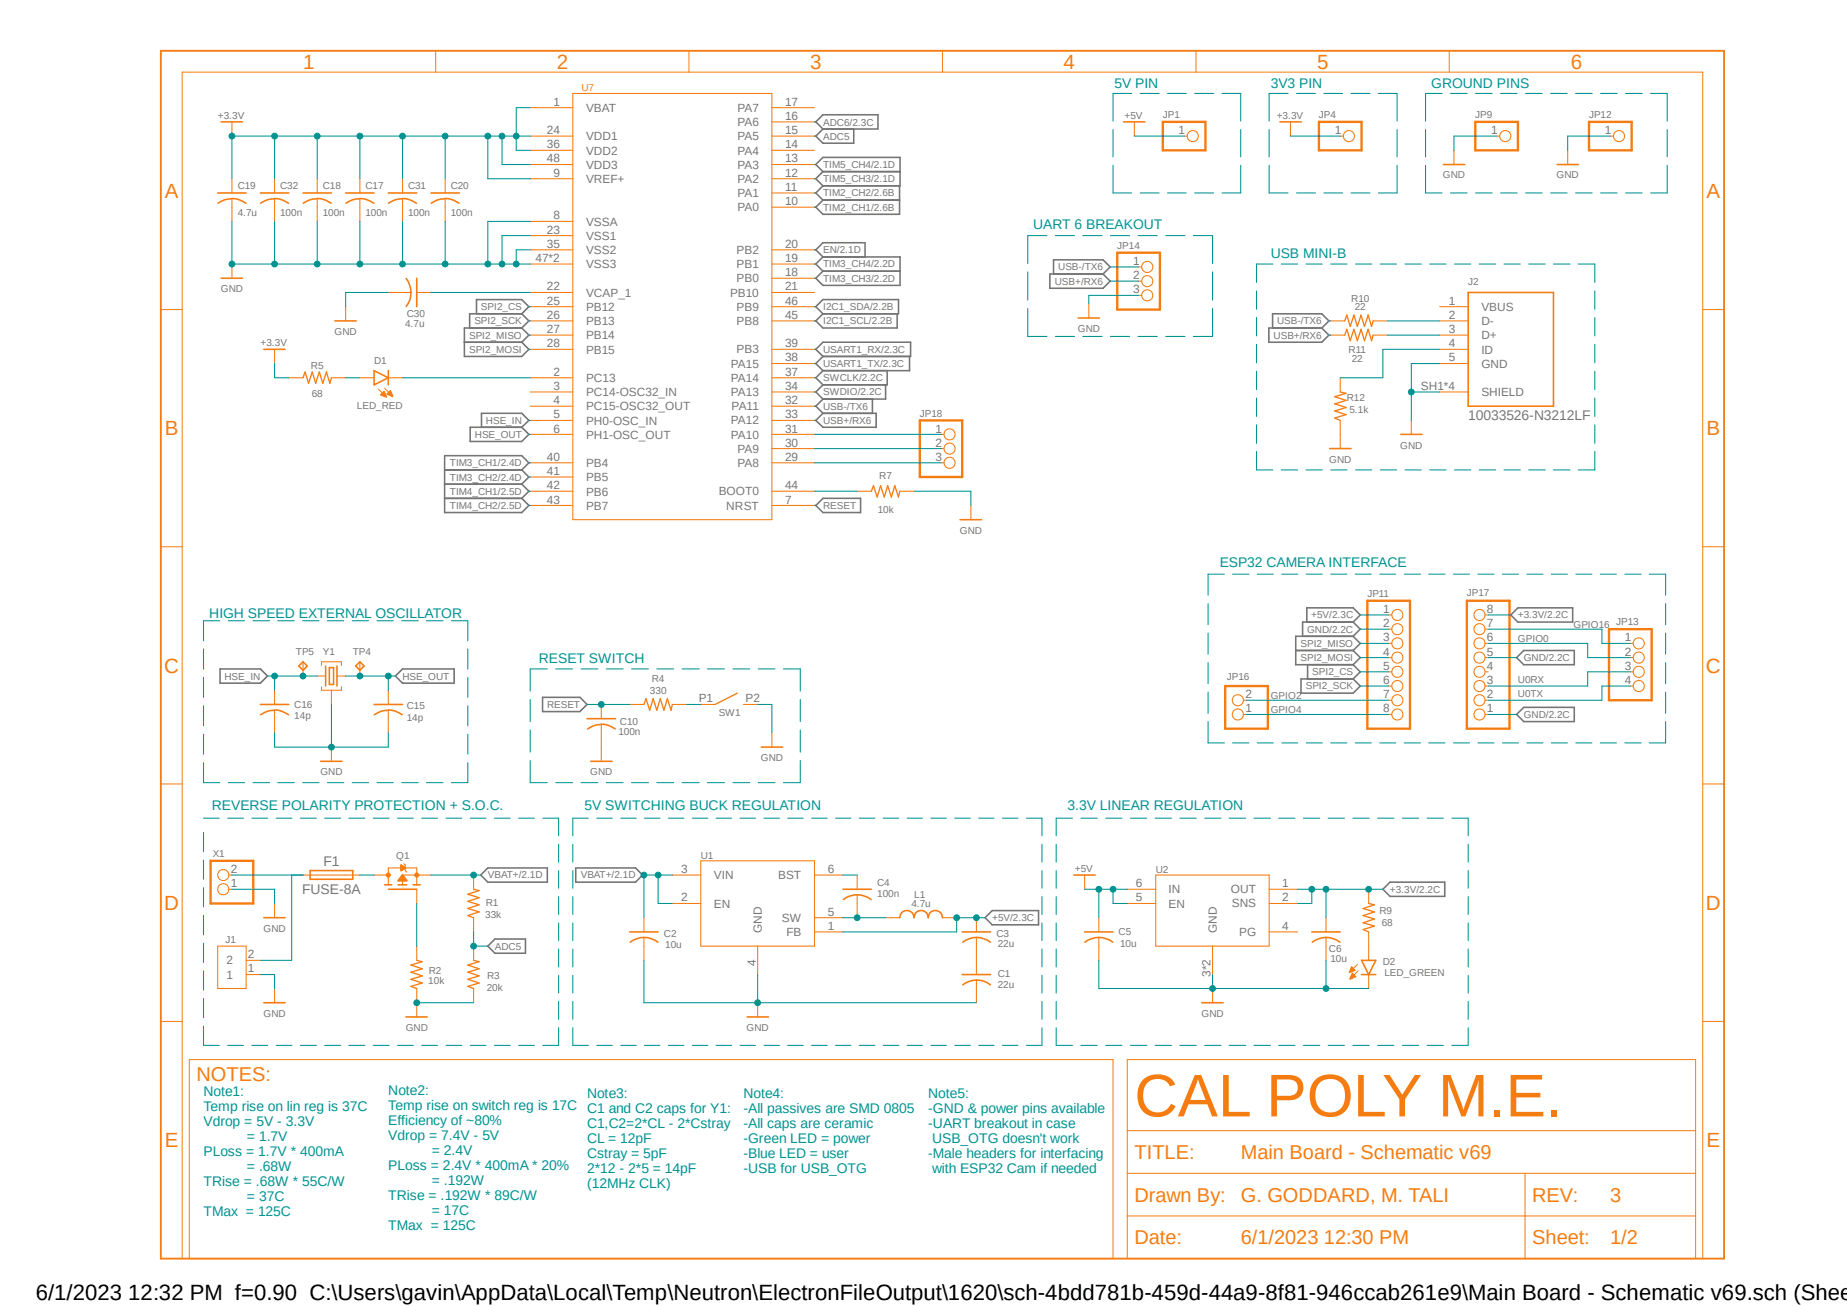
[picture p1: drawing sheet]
<svg xmlns="http://www.w3.org/2000/svg" width="297mm" height="210mm" viewBox="0 0 297 210" stroke-linecap="round" stroke-linejoin="round" font-family="sans-serif">
<path d="M25.4 7.9l252.2 195M277.6 7.9l-252.2 195" fill="none" stroke="#fff" stroke-width=".16"/>
<g fill="none" stroke="#757575" stroke-width=".25">
<path d="M131.2 19.6l1.1-1.1h8.9v2.2h-8.9zM132.3 29.9l-1.1 1.1 1.1 1.2M132.3 27.6l-1.1-1.1 1.1-1.2h12.4v4.6h-12.4M132.3 32.2h12.4M132.3 27.6l-1.1 1.1 1.1 1.2M132.3 27.6h12.4M132.3 20.7l-1.1 1.2 1.1 1.1h5v-2.3M144.7 29.9v4.6h-12.4l-1.1-1.2 1.1-1.1M74.7 55h9.2M76.6 50.5v-2.3h7.3l1.1 1.1-1.1 1.2M83.9 50.5l1.1 1.1-1.1 1.1M83.9 52.7h-9.2v4.6h9.2l1.1-1.1-1.1-1.2"/>
<path d="M83.9 50.5h-8.4v2.2M83.9 52.7l1.1 1.2-1.1 1.1M131.2 49.3l1.1-1.1h12.2v2.3h-12.2zM131.2 56.2l1.1-1.2h14.1v2.3h-14.1zM132.3 41.3h12.4v4.6h-12.4l-1.1-1.2 1.1-1.1M132.3 43.6h12.4M132.3 41.3l-1.1 1.2 1.1 1.1M132.3 50.5l-1.1 1.1 1.1 1.1h12v-2.2M132.3 57.3l-1.1 1.2 1.1 1.1M132.3 59.6l-1.1 1.1 1.1 1.2M132.3 41.3l-1.1-1.1 1.1-1.2h6.8v2.3M142.7 59.6v2.3h-10.4"/>
<path d="M146.3 57.3v2.3h-14M168.8 44.1h8.6l1.1 1.1-1.1 1.2h-8.6zM169.4 44.1v-2.3h8l1.1 1.1-1.1 1.2M204 52.7h8.6l1.1 1.2-1.1 1.1h-8.6zM204.6 52.7v-2.2h8l1.1 1.1-1.1 1.1M71.5 75.6h12.4M71.5 77.9h12.4M75.6 68.7h8.3l1.1 1.1-1.1 1.2h-8.3zM77.4 68.7v-2.2h6.5l1.1 1.1-1.1 1.1M83.9 75.6l1.1-1.2-1.1-1.1h-12.4v9.1h12.4l1.1-1.1-1.1-1.2M83.9 75.6l1.1 1.1-1.1 1.2M83.9 77.9l1.1 1.1-1.1 1.1"/>
<path d="M131.2 67.6l1.1-1.1h8.6v2.2h-8.6zM132.3 61.9l-1.1 1.1 1.1 1.2M132.3 64.2l-1.1 1.1 1.1 1.2M140.3 64.2v2.3M142.4 61.9v2.3h-10.1M71.5 80.1h12.4M132.3 80.1h6.1v2.3h-6.1l-1.1-1.1zM243 98.9l1.1-1.2h8.8v2.3h-8.8zM35.4 107.6h6.5l1.1 1.1-1.1 1.2h-6.5zM64.7 107.6h8.3v2.3h-8.3l-1.1-1.2zM87.2 112.1h6.1l1.1 1.2-1.1 1.1h-6.1zM208.4 104.6h9.2"/>
<path d="M209.2 109.2h8.4l1.1 1.1-1.1 1.2h-8.4zM210.1 100v-2.3h7.5l1.1 1.2-1.1 1.1M210.3 106.9v2.3M217.6 102.3l1.1 1.2-1.1 1.1M217.6 102.3h-9.2v4.6h9.2M217.6 104.6l1.1 1.1-1.1 1.2M217.6 100h-8.1v2.3M217.6 100l1.1 1.2-1.1 1.1M217.6 106.9l1.1 1.1-1.1 1.2M243.9 114.9l1.1-1.2h8.2v2.3h-8.2zM245 104.6h8.2v2.3h-8.2l-1.1-1.2zM92.6 139.6h9.6l1.1 1.1-1.1 1.2h-9.6z"/>
<path d="M77.3 140.7l1.1-1.1h9.6v2.3h-9.6zM79.6 151h4.9v2.3h-4.9l-1.2-1.2zM159.6 146.4h7.4v2.3h-7.4l-1.2-1.1zM222.4 143l1.1-1.1h8.8v2.2h-8.8z"/>
</g>
<g fill="none" stroke="#f57c10" stroke-width=".16">
<path d="M70.1 8.2v3.4M110.8 8.2v3.4M151.6 8.2v3.4M192.3 8.2v3.4M233 8.2v3.4M25.9 49.8h3.4M273.8 49.8h3.4M25.9 87.9h3.4M273.8 87.9h3.4M25.9 126.1h3.4M273.8 126.1h3.4M25.9 164.3h3.4"/>
<path d="M30.4 170.4h148.6v32h-148.6zM181.3 170.4h91.4v32h-91.4zM273.8 164.3h3.4M181.3 188.7h91.4M181.3 195.5h91.4M181.3 181.8h91.4M245.2 188.7v13.7M29.3 202.4v-190.8h244.5v190.8"/>
</g>
<path d="M25.9 8.2h251.3v194.2h-251.3z" fill="none" stroke="#f57c10" stroke-width=".3"/>
<g fill="none" stroke="#f57c10" stroke-width=".25">
<path d="M35.6 19.6h3.4M35 31h4.6M37.3 31.9a4 4 0 0 1 2.2 .8M37.3 32a3.6 3.6 0 0 0-2.2 .7M41.9 31h4.5M44.2 31.9a4 4 0 0 1 2.2 .8M44.2 32a3.6 3.6 0 0 0-2.3 .7M48.7 31h4.6M51 31.9a4 4 0 0 1 2.3 .8M51 32a3.6 3.6 0 0 0-2.2 .7M55.6 31h4.6M57.9 31.9a4 4 0 0 1 2.2 .8"/>
<path d="M57.9 32a3.6 3.6 0 0 0-2.3 .7M62.4 31h4.6M64.7 31.9a4 4 0 0 1 2.3 .8M64.7 32a3.6 3.6 0 0 0-2.2 .7M69.3 31h4.6M71.6 31.9a4 4 0 0 1 2.2 .8M71.6 32a3.6 3.6 0 0 0-2.3 .7M35.6 44.7h3.4M53.8 51.6h3.5M65.3 44.8a3.7 3.7 0 0 1 0 4.5M67 44.7v4.6M41.9 113.3h4.5"/>
<path d="M44.2 114.2a4 4 0 0 1 2.2 .7M44.2 114.2a3.6 3.6 0 0 0-2.3 .7M60.2 113.3h4.5M62.4 114.2a4 4 0 0 1 2.3 .7M62.4 114.2a3.6 3.6 0 0 0-2.2 .7M51.6 122.4h3.4M101.3 149.9h4.5M101.3 151.5a3.6 3.6 0 0 1 4.5 0M135.6 143h4.5M135.6 144.7a3.6 3.6 0 0 1 4.5 0M154.7 149.9h4.6M154.7 156.7h4.6"/>
<path d="M154.8 151.5a3.6 3.6 0 0 1 4.5 0M154.8 158.4a3.6 3.6 0 0 1 4.5 0M174.4 149.9h4.6M174.5 151.5a3.7 3.7 0 0 1 4.4 0M210.9 149.9h4.6M211 151.5a3.6 3.6 0 0 1 4.5 0M218.9 156.7h2.3M218.9 154.4h2.3l-1.1 2.3zM65.3 163.5h3.4M120.1 163.5h3.5"/>
</g>
<g fill="none" stroke="#f57c10" stroke-width=".17">
<path d="M37.3 19.6v2.3M37.3 28.7v2.3M37.3 32v3.6M44.2 28.7v2.3M44.2 32v3.6M51 28.7v2.3M51 32v3.6M57.9 28.7v2.3M57.9 32v3.6M64.7 28.7v2.3M64.7 32v3.6M71.6 28.7v2.3"/>
<path d="M71.6 32v3.6M37.3 42.5v2.2M55.6 49.3v2.3M62.4 47h3.7M67 47h2.3M44.2 111v2.3M44.2 114.2v3.7M62.4 111v2.3M62.4 114.2v3.7M53.3 120.1v2.3M67 152.1v2.3M67 159v4.5"/>
<path d="M76.2 140.7v2.3M76.2 147.6v2.3M76.2 152.1v2.3M76.2 159v2.2M103.5 147.6v2.3M103.5 150.7v3.7M137.8 140.7v2.3M137.8 143.9v3.7M157 147.6v2.3M157 150.7v6M157 157.6v3.6M176.7 147.6v2.3"/>
<path d="M176.7 150.7v3.7M213.2 147.6v2.3M213.2 150.7v3.7M218.3 155.1l-1.3 1.2M218.4 156.1l-1.3 1.3M220.1 143v2.3M220.1 149.9v4.5M220.1 156.7v2.3M121.8 161.2v2.3"/>
</g>
<path d="M67 154.4l.9 .2-1.8 .6 1.8 .6-1.8 .5 1.8 .6-1.8 .6 1.8 .6-1.8 .5 .9 .4M76.2 143l.8 .2-1.8 .6 1.8 .6-1.8 .5 1.8 .6-1.8 .6 1.8 .5-1.8 .6 1 .4M76.2 154.4l.8 .2-1.8 .6 1.8 .6-1.8 .5 1.8 .6-1.8 .6 1.8 .6-1.8 .5 1 .4M220.1 145.3l.9 .2-1.8 .6 1.8 .5-1.8 .6 1.8 .6-1.8 .6 1.8 .5-1.8 .6 .9 .4" fill="none" stroke="#f57c10" stroke-width=".21"/>
<path d="M217.3 155.4l.6 .6-.9 .4z" fill-rule="evenodd" fill="#f57c10"/>
<path d="M217.3 155.4l.6 .6-.9 .4z" fill="none" stroke="#f57c10" stroke-width=".16"/>
<path d="M217.5 156.5l.6 .6-1 .4-.1-.1z" fill-rule="evenodd" fill="#f57c10"/>
<path d="M217.5 156.5l.6 .6-1 .4-.1-.1z" fill="none" stroke="#f57c10" stroke-width=".16"/>
<g fill="none" stroke="#f57c10" stroke-width=".25">
<path d="M180.7 19.6h3.4M205.8 19.6h3.5M232.1 26.5h3.4M250.4 26.5h3.4M42.4 56.2h3.4M173.4 51.1h3.4M236.1 47h13.7v18.3h-13.7zM225.3 69.8h3.4M154.4 83.6h3.4M48 107.1l.7-.7 .7 .7-.7 .7zM52.4 107.1v3.2M53 107.4h.6v2.7h-.6z"/>
<path d="M54.2 107.1v3.2M57.2 107.1l.7-.7 .6 .7-.6 .7zM94.4 115.6h4.6M96.7 116.5a4 4 0 0 1 2.2 .7M96.7 116.5a3.5 3.5 0 0 0-2.2 .7M49.9 140h6.8v1.4h-6.8zM95 122.4h3.4M122.4 120.1h3.5M42.4 147.6h3.4M61.8 142.3h1.2M62.4 143h4.6M64 142.3h1.4"/>
<path d="M66.4 142.3h1.2M172.7 140.7h3.4M42.4 161.2h3.4M193.3 161.2h3.4"/>
</g>
<g fill="none" stroke="#f57c10" stroke-width=".17">
<path d="M85.3 17.3h6.8M92.1 15h32v68.6h-32zM124.1 17.3h6.9M124.1 19.6h6.9M182.4 19.6v2.3M207.5 19.6v2.3M85.3 21.9h6.8M85.3 35.6h6.8M85.3 28.7h6.8M85.3 26.5h6.8M85.3 24.2h6.8M85.3 37.9h6.8"/>
<path d="M124.1 21.9h6.9M124.1 28.7h6.9M124.1 33.3h6.9M124.1 31h6.9M124.1 26.5h6.9M124.1 24.2h6.9M190.4 21.9h.5M215.5 21.9h.5M233.8 24.2v2.3M240.7 21.9h.5M252.1 24.2v2.3M259 21.9h.5"/>
<path d="M44.2 56.2v2.3M85.3 53.9h6.8M85.3 51.6h6.8M85.3 42.5h6.8M85.3 40.2h6.8M85.3 47h6.8M85.3 49.3h6.8M85.3 56.2h6.8M124.1 51.6h6.9M124.1 44.7h6.9M124.1 42.5h6.9M124.1 40.2h6.9"/>
<path d="M124.1 47h6.9M124.1 49.3h6.9M124.1 56.2h6.9M124.1 58.5h6.9M175.1 48.9v2.2M183.1 42.9h.5M183.1 45.2h.5M183.1 47.5h.5M214 53.9h2.2M214 51.6h2.2M220.8 53.9h2.3M220.8 51.6h2.3"/>
<path d="M231.5 53.9h4.6M231.5 51.6h4.6M231.5 49.3h4.6M231.5 56.2h4.6M231.5 58.5h4.6M46.4 60.7h2.3M53.3 60.7h2.3M85.3 79h6.8M85.3 60.7h6.8M85.3 63h6.8M85.3 65.3h6.8M85.3 67.6h6.8"/>
<path d="M85.3 69.8h6.8M85.3 74.4h6.8M85.3 76.7h6.8M124.1 79h6.9M124.1 60.7h6.9M124.1 63h6.9M124.1 65.3h6.9M124.1 67.6h6.9M124.1 69.8h6.9M124.1 74.4h6.9M124.1 72.1h6.9M137.8 79h2.3"/>
<path d="M144.7 79h2.3M226.9 67.6v2.2M231.5 63h4.6M85.3 81.3h6.8M124.1 81.3h6.9M156.1 81.3v2.3M223.3 98.9h.5M238.8 98.9h.5M48.7 106.4v2.3M51 108.7h1.4M51.7 107v-.6h3.2v.6M51.7 110.4v.6h3.2v-.6"/>
<path d="M53.3 111v2.3M54.2 108.7h1.4M57.9 106.4v2.3M96.7 113.3v2.3M96.7 116.5v5.9M101.3 113.3h2.2M108.1 113.3h2.3M112.7 113.3h2.3M119.5 113.3h2.3M124.1 117.9v2.2M199.9 112.6h.5M199.9 114.9h.5"/>
<path d="M223.3 101.2h.5M223.3 103.5h.5M223.3 105.7h.5M223.3 108h.5M223.3 110.3h.5M223.3 112.6h.5M223.3 114.9h.5M238.8 101.2h.5M238.8 103.5h.5M238.8 105.7h.5M238.8 108h.5M238.8 110.3h.5"/>
<path d="M238.8 112.6h.5M238.8 114.9h.5M262.2 103.5h.4M262.2 105.7h.4M262.2 108h.4M262.2 110.3h.4M64.9 138.9l.3 .2v.9l.2 .3M112.7 138.4h18.3v13.7h-18.3zM35 152.1h4.6v6.9h-4.6zM36.8 140.7h.5M36.8 143h.5M39.6 156.7h2.3"/>
<path d="M39.6 154.4h2.3M44.2 145.3v2.3M44.2 159v2.2M48.7 140.7h9.2M62.4 142.3v-2.7h4.6v2.7M67 140.7h-2.3v1.6M108.1 145.3h4.6M108.1 140.7h4.6M121.8 152.1v4.6M131 149.9h4.6M131 140.7h4.6M131 147.6h4.6"/>
<path d="M174.4 140.7v2.3M181.3 145.3h4.5M181.3 143h4.5M185.8 140.7h18.3v11.4h-18.3zM195 152.1v4.6M195 159v2.2M204.1 149.9h4.6M204.1 145.3h4.6M204.1 143h4.6"/>
<circle cx="191.8" cy="21.9" r=".89"/>
<circle cx="216.9" cy="21.9" r=".89"/>
<circle cx="242.1" cy="21.9" r=".89"/>
<circle cx="260.3" cy="21.9" r=".89"/>
<circle cx="184.5" cy="42.9" r=".89"/>
<circle cx="184.5" cy="47.5" r=".89"/>
<circle cx="184.5" cy="45.2" r=".89"/>
<circle cx="224.7" cy="98.9" r=".89"/>
<circle cx="237.9" cy="98.9" r=".89"/>
<circle cx="199" cy="114.9" r=".89"/>
<circle cx="199" cy="112.6" r=".89"/>
<circle cx="224.7" cy="110.3" r=".89"/>
<circle cx="224.7" cy="112.6" r=".89"/>
<circle cx="224.7" cy="103.5" r=".89"/>
<circle cx="224.7" cy="105.7" r=".89"/>
<circle cx="224.7" cy="108" r=".89"/>
<circle cx="224.7" cy="114.9" r=".89"/>
<circle cx="224.7" cy="101.2" r=".89"/>
<circle cx="237.9" cy="110.3" r=".89"/>
<circle cx="237.9" cy="103.5" r=".89"/>
<circle cx="237.9" cy="108" r=".89"/>
<circle cx="237.9" cy="105.7" r=".89"/>
<circle cx="237.9" cy="112.6" r=".89"/>
<circle cx="237.9" cy="101.2" r=".89"/>
<circle cx="237.9" cy="114.9" r=".89"/>
<circle cx="263.5" cy="110.3" r=".89"/>
<circle cx="263.5" cy="103.5" r=".89"/>
<circle cx="263.5" cy="105.7" r=".89"/>
<circle cx="263.5" cy="108" r=".89"/>
<circle cx="35.9" cy="143" r=".89"/>
<circle cx="35.9" cy="140.7" r=".89"/>
</g>
<path d="M216.2 53.9l.4-.9 .5 1.8 .6-1.8 .6 1.8 .6-1.8 .5 1.8 .6-1.8 .6 1.8 .2-.9M216.2 51.6l.4-.9 .5 1.8 .6-1.8 .6 1.8 .6-1.8 .5 1.8 .6-1.8 .6 1.8 .2-.9M48.7 60.7l.4-.9 .5 1.8 .6-1.8 .6 1.8 .6-1.8 .5 1.8 .6-1.8 .5 1.8 .3-.9M140.1 79l.4-.9 .6 1.8 .5-1.8 .6 1.8 .5-1.8 .6 1.8 .6-1.8 .6 1.8 .2-.9M103.5 113.3l.4-.9 .6 1.8 .5-1.8 .6 1.8 .6-1.8 .6 1.8 .5-1.8 .6 1.8 .2-.9M118.6 111.5l-3.6 1.8" fill="none" stroke="#f57c10" stroke-width=".21"/>
<path d="M187 19.6h6.8v4.6h-6.8zM212.1 19.6h6.8v4.6h-6.8zM237.2 19.6h6.9v4.6h-6.9zM255.5 19.6h6.9v4.6h-6.9zM179.7 40.6h6.8v9.2h-6.8zM219.9 96.6h6.8v20.6h-6.8zM235.9 96.6h6.8v20.6h-6.8zM197 110.3h6.9v6.9h-6.9zM258.7 101.2h6.9v11.4h-6.9zM33.9 138.4h6.8v6.9h-6.8z" fill="none" stroke="#f57c10" stroke-width=".38"/>
<circle cx="67" cy="140.7" r=".33" fill="#f57c10"/>
<circle cx="67" cy="140.7" r=".33" fill="none" stroke="#f57c10" stroke-width=".16"/>
<circle cx="62.4" cy="140.7" r=".33" fill="#f57c10"/>
<circle cx="62.4" cy="140.7" r=".33" fill="none" stroke="#f57c10" stroke-width=".16"/>
<path d="M60.2 140.7h2.2M67 140.7h2.3M67 143v2.3" fill="none" stroke="#f57c10" stroke-width=".17"/>
<path d="M64.4 139.1l.9 .5-.8 .5z" fill-rule="evenodd" fill="#f57c10"/>
<path d="M64.4 139.1l.9 .5-.8 .5z" fill="none" stroke="#f57c10" stroke-width=".16"/>
<path d="M64.7 140.6l.8 1-.1 .1h-1.4z" fill-rule="evenodd" fill="#f57c10"/>
<path d="M64.7 140.6l.8 1-.1 .1h-1.4z" fill="none" stroke="#f57c10" stroke-width=".16"/>
<g fill="none" stroke="#f57c10" stroke-width=".17">
<path d="M57.9 60.7h2.3M60.8 62.6l1.3 1.2M61.8 62.4l1.3 1.3M62.4 60.7h2.3M151.3 69.8h.5M151.3 72.1h.5M151.3 74.4h.5M142.4 147.6h2.3M151.6 147.6h2.2"/>
<circle cx="152.7" cy="74.4" r=".89"/>
<circle cx="152.7" cy="69.8" r=".89"/>
<circle cx="152.7" cy="72.1" r=".89"/>
</g>
<path d="M60.2 59.6l2.2 1.1-2.2 1.2zM62.4 59.6v2.3M144.7 147.6a1.14 1.14 0 0 1 1.1-1.2 1.14 1.14 0 0 1 1.2 1.2 1.14 1.14 0 0 1 1.1-1.2 1.14 1.14 0 0 1 1.2 1.2 1.14 1.14 0 0 1 1.1-1.2 1.14 1.14 0 0 1 1.2 1.2" fill="none" stroke="#f57c10" stroke-width=".25"/>
<path d="M147.9 67.6h6.8v9.1h-6.8z" fill="none" stroke="#f57c10" stroke-width=".38"/>
<path d="M61.2 63.5l.6-.6 .4 .9z" fill-rule="evenodd" fill="#f57c10"/>
<path d="M61.2 63.5l.6-.6 .4 .9z" fill="none" stroke="#f57c10" stroke-width=".16"/>
<path d="M62.2 63.4l.6-.6 .4 .9-.1 .1z" fill-rule="evenodd" fill="#f57c10"/>
<path d="M62.2 63.4l.6-.6 .4 .9-.1 .1z" fill="none" stroke="#f57c10" stroke-width=".16"/>
<path d="M215.5 63l1 .2-1.9 .6 1.9 .6-1.9 .5 1.9 .6-1.9 .6 1.9 .6-1.9 .5 .9 .4" fill="none" stroke="#f57c10" stroke-width=".21"/>
<path d="M215.5 60.7v2.3M215.5 67.6v4.5" fill="none" stroke="#f57c10" stroke-width=".17"/>
<path d="M213.8 72.1h3.5" fill="none" stroke="#f57c10" stroke-width=".25"/>
<g fill="none" stroke="#009292" stroke-width=".17">
<path d="M131 31h.2M131 28.7h.2M131 26.5h.2M131 21.9h.2M85 51.6h.3M85 53.9h.3M85 56.2h.3M131 44.7h.2M131 42.5h.2M131 51.6h.2M131 56.2h.2M131 58.5h.2"/>
<path d="M131 49.3h.2M85 74.4h.3M85 76.7h.3M85 79h.3M85 81.3h.3M218.7 110.3h4.6M218.7 103.5h4.6M218.7 105.7h4.6M76.2 149.9v2.2h2.2"/>
</g>
<circle cx="76.2" cy="152.1" r=".46" fill="#009292"/>
<circle cx="76.2" cy="152.1" r=".46" fill="none" stroke="#009292" stroke-width=".16"/>
<path d="M85.3 17.3h-2.3v6.9h2.3M131 19.6h.2M44.2 21.9v6.8M51 21.9v6.8M57.9 21.9v6.8M64.7 21.9v6.8M71.6 21.9v6.8M78.4 21.9v6.8h6.9M80.7 21.9v4.6h4.6M85.3 21.9h-48v6.8M131 63h.2M131 60.7h.2" fill="none" stroke="#009292" stroke-width=".17"/>
<circle cx="83" cy="21.9" r=".46" fill="#009292"/>
<circle cx="83" cy="21.9" r=".46" fill="none" stroke="#009292" stroke-width=".16"/>
<circle cx="80.7" cy="21.9" r=".46" fill="#009292"/>
<circle cx="80.7" cy="21.9" r=".46" fill="none" stroke="#009292" stroke-width=".16"/>
<circle cx="78.4" cy="21.9" r=".46" fill="#009292"/>
<circle cx="78.4" cy="21.9" r=".46" fill="none" stroke="#009292" stroke-width=".16"/>
<circle cx="71.6" cy="21.9" r=".46" fill="#009292"/>
<circle cx="71.6" cy="21.9" r=".46" fill="none" stroke="#009292" stroke-width=".16"/>
<circle cx="64.7" cy="21.9" r=".46" fill="#009292"/>
<circle cx="64.7" cy="21.9" r=".46" fill="none" stroke="#009292" stroke-width=".16"/>
<circle cx="57.9" cy="21.9" r=".46" fill="#009292"/>
<circle cx="57.9" cy="21.9" r=".46" fill="none" stroke="#009292" stroke-width=".16"/>
<circle cx="51" cy="21.9" r=".46" fill="#009292"/>
<circle cx="51" cy="21.9" r=".46" fill="none" stroke="#009292" stroke-width=".16"/>
<circle cx="44.2" cy="21.9" r=".46" fill="#009292"/>
<circle cx="44.2" cy="21.9" r=".46" fill="none" stroke="#009292" stroke-width=".16"/>
<circle cx="37.3" cy="21.9" r=".46" fill="#009292"/>
<circle cx="37.3" cy="21.9" r=".46" fill="none" stroke="#009292" stroke-width=".16"/>
<path d="M208.7 143h13.7M210.9 143v2.3h-2.2M213.2 143v4.6" fill="none" stroke="#009292" stroke-width=".17"/>
<circle cx="210.9" cy="143" r=".46" fill="#009292"/>
<circle cx="210.9" cy="143" r=".46" fill="none" stroke="#009292" stroke-width=".16"/>
<circle cx="213.2" cy="143" r=".46" fill="#009292"/>
<circle cx="213.2" cy="143" r=".46" fill="none" stroke="#009292" stroke-width=".16"/>
<circle cx="220.1" cy="143" r=".46" fill="#009292"/>
<circle cx="220.1" cy="143" r=".46" fill="none" stroke="#009292" stroke-width=".16"/>
<path d="M37.3 35.6v6.9h48M44.2 35.6v6.9M51 35.6v6.9M57.9 35.6v6.9M64.7 35.6v6.9M71.6 35.6v6.9M85.3 37.9h-4.6v4.6M85.3 35.6h-6.9v6.9M207.5 21.9h8M44.2 58.5v2.2h2.2M85.3 40.2h-2.3v2.3M239.3 98.9h3.7" fill="none" stroke="#009292" stroke-width=".17"/>
<circle cx="83" cy="42.5" r=".46" fill="#009292"/>
<circle cx="83" cy="42.5" r=".46" fill="none" stroke="#009292" stroke-width=".16"/>
<circle cx="80.7" cy="42.5" r=".46" fill="#009292"/>
<circle cx="80.7" cy="42.5" r=".46" fill="none" stroke="#009292" stroke-width=".16"/>
<circle cx="78.4" cy="42.5" r=".46" fill="#009292"/>
<circle cx="78.4" cy="42.5" r=".46" fill="none" stroke="#009292" stroke-width=".16"/>
<circle cx="71.6" cy="42.5" r=".46" fill="#009292"/>
<circle cx="71.6" cy="42.5" r=".46" fill="none" stroke="#009292" stroke-width=".16"/>
<circle cx="64.7" cy="42.5" r=".46" fill="#009292"/>
<circle cx="64.7" cy="42.5" r=".46" fill="none" stroke="#009292" stroke-width=".16"/>
<circle cx="57.9" cy="42.5" r=".46" fill="#009292"/>
<circle cx="57.9" cy="42.5" r=".46" fill="none" stroke="#009292" stroke-width=".16"/>
<circle cx="51" cy="42.5" r=".46" fill="#009292"/>
<circle cx="51" cy="42.5" r=".46" fill="none" stroke="#009292" stroke-width=".16"/>
<circle cx="44.2" cy="42.5" r=".46" fill="#009292"/>
<circle cx="44.2" cy="42.5" r=".46" fill="none" stroke="#009292" stroke-width=".16"/>
<circle cx="37.3" cy="42.5" r=".46" fill="#009292"/>
<circle cx="37.3" cy="42.5" r=".46" fill="none" stroke="#009292" stroke-width=".16"/>
<path d="M62.4 47h-6.8v2.3M44.2 117.9v2.2h18.2v-2.2M53.3 113.3v6.8" fill="none" stroke="#009292" stroke-width=".17"/>
<circle cx="53.3" cy="120.1" r=".46" fill="#009292"/>
<circle cx="53.3" cy="120.1" r=".46" fill="none" stroke="#009292" stroke-width=".16"/>
<path d="M67 161.2h9.2" fill="none" stroke="#009292" stroke-width=".17"/>
<circle cx="67" cy="161.2" r=".46" fill="#009292"/>
<circle cx="67" cy="161.2" r=".46" fill="none" stroke="#009292" stroke-width=".16"/>
<path d="M103.5 154.4v6.8h53.5M121.8 156.7v4.5" fill="none" stroke="#009292" stroke-width=".17"/>
<circle cx="121.8" cy="161.2" r=".46" fill="#009292"/>
<circle cx="121.8" cy="161.2" r=".46" fill="none" stroke="#009292" stroke-width=".16"/>
<path d="M176.7 154.4v4.6h43.4M195 156.7v2.3M213.2 154.4v4.6" fill="none" stroke="#009292" stroke-width=".17"/>
<circle cx="213.2" cy="159" r=".46" fill="#009292"/>
<circle cx="213.2" cy="159" r=".46" fill="none" stroke="#009292" stroke-width=".16"/>
<circle cx="195" cy="159" r=".46" fill="#009292"/>
<circle cx="195" cy="159" r=".46" fill="none" stroke="#009292" stroke-width=".16"/>
<path d="M240.7 21.9h-6.9v2.3M259 21.9h-6.9v2.3M231.5 58.5h-4.6v9.1M147 79h9.1v2.3M226.9 63h4.6M121.8 113.3h2.3v4.6M218.7 101.2h4.6M239.3 105.7h4.6M239.3 114.9h4.6M37.3 143h6.9v2.3M41.9 156.7h2.3v2.3" fill="none" stroke="#009292" stroke-width=".17"/>
<circle cx="226.9" cy="63" r=".46" fill="#009292"/>
<circle cx="226.9" cy="63" r=".46" fill="none" stroke="#009292" stroke-width=".16"/>
<path d="M69.3 47h16M85 49.3h.3M183.1 47.5h-8v1.4M85 67.6h.3M43 108.7h8M44.2 108.7v2.3M218.7 108h4.6" fill="none" stroke="#009292" stroke-width=".17"/>
<circle cx="44.2" cy="108.7" r=".46" fill="#009292"/>
<circle cx="44.2" cy="108.7" r=".46" fill="none" stroke="#009292" stroke-width=".16"/>
<circle cx="48.7" cy="108.7" r=".46" fill="#009292"/>
<circle cx="48.7" cy="108.7" r=".46" fill="none" stroke="#009292" stroke-width=".16"/>
<path d="M85 69.8h.3M55.6 108.7h8M62.4 108.7v2.3" fill="none" stroke="#009292" stroke-width=".17"/>
<circle cx="62.4" cy="108.7" r=".46" fill="#009292"/>
<circle cx="62.4" cy="108.7" r=".46" fill="none" stroke="#009292" stroke-width=".16"/>
<circle cx="57.9" cy="108.7" r=".46" fill="#009292"/>
<circle cx="57.9" cy="108.7" r=".46" fill="none" stroke="#009292" stroke-width=".16"/>
<path d="M57.9 140.7h2.3M67 145.3v6.8M69.3 140.7h8" fill="none" stroke="#009292" stroke-width=".17"/>
<circle cx="76.2" cy="140.7" r=".46" fill="#009292"/>
<circle cx="76.2" cy="140.7" r=".46" fill="none" stroke="#009292" stroke-width=".16"/>
<path d="M103.3 140.7h4.8M103.5 140.7v6.9M105.8 140.7v4.6h2.3" fill="none" stroke="#009292" stroke-width=".17"/>
<circle cx="103.5" cy="140.7" r=".46" fill="#009292"/>
<circle cx="103.5" cy="140.7" r=".46" fill="none" stroke="#009292" stroke-width=".16"/>
<circle cx="105.8" cy="140.7" r=".46" fill="#009292"/>
<circle cx="105.8" cy="140.7" r=".46" fill="none" stroke="#009292" stroke-width=".16"/>
<path d="M135.6 140.7h2.2M135.6 147.6h6.8" fill="none" stroke="#009292" stroke-width=".17"/>
<circle cx="137.8" cy="147.6" r=".46" fill="#009292"/>
<circle cx="137.8" cy="147.6" r=".46" fill="none" stroke="#009292" stroke-width=".16"/>
<path d="M158.4 147.6h-4.6v2.3h-18.2" fill="none" stroke="#009292" stroke-width=".17"/>
<circle cx="157" cy="147.6" r=".46" fill="#009292"/>
<circle cx="157" cy="147.6" r=".46" fill="none" stroke="#009292" stroke-width=".16"/>
<circle cx="153.8" cy="147.6" r=".46" fill="#009292"/>
<circle cx="153.8" cy="147.6" r=".46" fill="none" stroke="#009292" stroke-width=".16"/>
<path d="M174.4 143h6.9M176.7 143v4.6M179 143v2.3h2.3" fill="none" stroke="#009292" stroke-width=".17"/>
<circle cx="176.7" cy="143" r=".46" fill="#009292"/>
<circle cx="176.7" cy="143" r=".46" fill="none" stroke="#009292" stroke-width=".16"/>
<circle cx="179" cy="143" r=".46" fill="#009292"/>
<circle cx="179" cy="143" r=".46" fill="none" stroke="#009292" stroke-width=".16"/>
<path d="M182.4 21.9h8M131 79h6.8M131 81.3h.2M218.7 98.9h4.6M94.4 113.3h6.9" fill="none" stroke="#009292" stroke-width=".17"/>
<circle cx="96.7" cy="113.3" r=".46" fill="#009292"/>
<circle cx="96.7" cy="113.3" r=".46" fill="none" stroke="#009292" stroke-width=".16"/>
<g fill="none" stroke="#009292" stroke-width=".17">
<path d="M182 15h-3v4.5M183.3 15h3.1M187.7 15h3.1M192.1 15h3.1M196.5 15h3v4.5M207.1 15h-3v4.5M208.5 15h3M212.9 15h3M217.3 15h3M221.7 15h3v4.5M231.9 15h-2.7v4.5M233.3 15h2.6"/>
<path d="M237.3 15h2.6M241.3 15h2.7M245.3 15h2.7M249.3 15h2.7M253.4 15h2.6M257.4 15h2.7M261.4 15h2.7M265.4 15h2.7v4.5M131 33.3h.2M168.4 37.9h-3.1v4.5M169.7 37.9h3.1M174.1 37.9h3.1"/>
<path d="M178.6 37.9h3.1M179 26.6v4.4h3M179 20.8v4.4M183 37.9h3.1M183.3 31h3.1M187.5 37.9h3M187.7 31h3.1M191.9 37.9h3.1v4.5M192.1 31h3.1M199.5 26.6v4.4h-3M199.5 20.8v4.4M204.1 26.6v4.4h3"/>
<path d="M204.1 20.8v4.4M208.5 31h3M212.9 31h3M217.3 31h3M224.7 26.6v4.4h-3M224.7 20.8v4.4M229.2 20.8v4.4M229.2 26.6v4.4h2.7M233.3 31h2.6M237.3 31h2.6M241.3 31h2.7M245.3 31h2.7"/>
<path d="M249.3 31h2.7M253.4 31h2.6M257.4 31h2.7M261.4 31h2.7M268.1 26.6v4.4h-2.7M268.1 20.8v4.4M131 40.2h.2M165.3 43.7v4.6M165.3 49.6v4.5h3.1M169.7 54.1h3.1M174.1 54.1h3.1M178.5 42.9h4.6"/>
<path d="M178.5 45.2h4.6M178.6 54.1h3.1M183 54.1h3.1M187.5 54.1h3M195 49.6v4.5h-3.1M195 43.7v4.6M202.1 46.8v2.9M202.1 51.1v2.9M202.1 55.4v2.9M202.1 59.7v3M204.7 42.5h-2.6v2.9M206 42.5h2.7"/>
<path d="M210 42.5h2.6M213.7 51.6h.3M213.7 53.9h.3M214 42.5h2.6M218 42.5h2.6M222 42.5h2.6M223.1 51.6h8.4M223.1 53.9h8.4M225.9 42.5h2.7M229.9 42.5h2.6M231.5 56.2h-9.1v4.5h-6.9M233.9 42.5h2.6"/>
<path d="M237.9 42.5h2.6M241.9 42.5h2.6M245.8 42.5h2.7M249.8 42.5h2.7M253.8 42.5h2.7v2.9M256.5 46.8v2.9M256.5 51.1v2.9M256.5 55.4v2.9M256.5 59.7v3M55.6 60.7h2.3M64.7 60.7h20.6M131 65.3h.2"/>
<path d="M131 67.6h.2M131 69.8h20.3M131 72.1h20.3M131 74.4h20.3M202.1 64v3M202.1 68.3v3M202.1 72.6v3h2.6M206 75.6h2.7M210 75.6h2.6M214 75.6h2.6M218 75.6h2.6M222 75.6h2.6"/>
<path d="M225.9 75.6h2.7M229.9 75.6h2.6M233.9 75.6h2.6M237.9 75.6h2.6M241.9 75.6h2.6M245.8 75.6h2.7M249.8 75.6h2.7M256.5 72.6v3h-2.7M256.5 64v3M256.5 68.3v3M35.3 99.8h-2.6v3.2M36.7 99.8h2.6"/>
<path d="M40.7 99.8h2.6M44.7 99.8h2.6M48.7 99.8h2.6M52.7 99.8h2.6M56.6 99.8h2.7M60.6 99.8h2.6M64.6 99.8h2.7M68.6 99.8h2.6M72.6 99.8h2.6v3.2M194.3 97.1v3.4M196.9 92.3h-2.6v3.4M198.2 92.3h2.6"/>
<path d="M202.2 92.3h2.6M206.1 92.3h2.6M210.1 92.3h2.5M214 92.3h2.6M217.9 92.3h2.6M221.9 92.3h2.6M225.8 92.3h2.6M229.7 92.3h2.7M233.7 92.3h2.6M237.7 92.3h2.5M241.6 92.3h2.6M245.5 92.3h2.6"/>
<path d="M249.5 92.3h2.6M253.4 92.3h2.6M257.3 92.3h2.6M261.3 92.3h2.6M265.2 92.3h2.6v3.4M267.8 97.1v3.4M32.7 104.4v3.2M32.7 108.9v3.2M32.7 113.5v3.2M32.7 118.1v3.2M75.2 104.4v3.2M75.2 108.9v3.2"/>
<path d="M75.2 113.5v3.2M75.2 118.1v3.2M85.3 112.5v3.5M85.3 117.4v3.5M88 107.6h-2.7v3.5M89.4 107.6h2.7M93.4 107.6h2.7M97.5 107.6h2.7M101.6 107.6h2.7M105.6 107.6h2.7M109.7 107.6h2.7M110.4 113.3h2.3"/>
<path d="M113.7 107.6h2.8M117.9 107.6h2.7M121.9 107.6h2.7M126 107.6h2.7v3.5M128.7 112.5v3.5M128.7 117.4v3.5M194.3 101.8v3.4M194.3 106.6v3.3M194.3 111.3v3.4M194.3 116v3.5h2.6M198.2 119.5h2.6M200.4 112.6h22.9"/>
<path d="M200.4 114.9h22.9M202.2 119.5h2.6M206.1 119.5h2.6M210.1 119.5h2.5M214 119.5h2.6M217.9 119.5h2.6M221.9 119.5h2.6M225.8 119.5h2.6M229.7 119.5h2.7M233.7 119.5h2.6M237.7 119.5h2.5M239.3 103.5h16v2.2h6.9"/>
<path d="M239.3 101.2h18.3v2.3h4.6M241.6 119.5h2.6M245.5 119.5h2.6M249.5 119.5h2.6M253.4 119.5h2.6M257.3 119.5h2.6M261.3 119.5h2.6M262.2 110.3h-4.6v2.3h-18.3M262.2 108h-6.9v2.3h-16M267.8 116v3.5h-2.6M267.8 101.8v3.4M267.8 106.6v3.3"/>
<path d="M267.8 111.3v3.4M32.7 122.6v3.3h2.6M32.7 133.9v3M32.7 138.3v3.1M32.7 131.6h2.6M36.6 131.6h2.6M36.7 125.9h2.6M40.5 131.6h2.6M40.7 125.9h2.6M44.4 131.6h2.5M44.7 125.9h2.6M48.3 131.6h2.6"/>
<path d="M48.7 125.9h2.6M52.2 131.6h2.6M52.7 125.9h2.6M56.1 131.6h2.6M56.6 125.9h2.7M60 131.6h2.6M60.6 125.9h2.6M63.9 131.6h2.6M64.6 125.9h2.7M67.8 131.6h2.6M68.6 125.9h2.6M71.7 131.6h2.6"/>
<path d="M75.2 122.6v3.3h-2.6M75.6 131.6h2.5M79.5 131.6h2.5M83.4 131.6h2.5M85.3 122.3v3.6h2.7M87.3 131.6h2.5v2.8M89.4 125.9h2.7M89.8 135.8v2.8M89.8 140v2.8M92.1 135.8v2.8M92.1 140v2.8M93.4 125.9h2.7"/>
<path d="M94.6 131.6h-2.5v2.8M96 131.6h2.5M97.5 125.9h2.7M99.8 131.6h2.5M101.6 125.9h2.7M103.6 131.6h2.5M105.6 125.9h2.7M107.5 131.6h2.5M109.7 125.9h2.7M111.3 131.6h2.5M113.7 125.9h2.8M115.1 131.6h2.5"/>
<path d="M117.9 125.9h2.7M119 131.6h2.5M121.9 125.9h2.7M122.9 131.6h2.4M126.7 131.6h2.5M128.7 122.3v3.6h-2.7M130.5 131.6h2.5M134.4 131.6h2.4M138.2 131.6h2.5M142 131.6h2.5M145.9 131.6h2.4M149.7 131.6h2.5"/>
<path d="M153.5 131.6h2.5M157.4 131.6h2.5M161.2 131.6h2.5M165.1 131.6h2.5v2.8M167.6 135.8v2.8M167.6 140v2.8M169.8 135.8v2.8M169.8 140v2.8M172.5 131.6h-2.7v2.8M173.8 131.6h2.6M177.8 131.6h2.6M181.8 131.6h2.6"/>
<path d="M185.8 131.6h2.6M189.7 131.6h2.7M193.7 131.6h2.6M197.7 131.6h2.6M201.6 131.6h2.7M205.6 131.6h2.6M209.6 131.6h2.6M213.6 131.6h2.6M217.6 131.6h2.6M221.5 131.6h2.7M225.5 131.6h2.6M229.5 131.6h2.6"/>
<path d="M233.5 131.6h2.6v2.8M236.1 135.8v2.8M236.1 140v2.8M32.7 142.7v3.1M32.7 147.2v3.1M32.7 151.7v3.1M32.7 156.1v3.1M37.3 140.7h11.4M46.9 140.7v13.7h-5M89.8 144.2v2.9M89.8 148.4v2.9M89.8 152.6v2.9"/>
<path d="M89.8 156.8v2.9M92.1 144.2v2.9M92.1 148.4v2.9M92.1 152.6v2.9M92.1 156.8v2.9M167.6 144.2v2.9M167.6 148.4v2.9M167.6 152.6v2.9M167.6 156.8v2.9M169.8 144.2v2.9M169.8 148.4v2.9M169.8 152.6v2.9"/>
<path d="M169.8 156.8v2.9M236.1 144.2v2.9M236.1 148.4v2.9M236.1 152.6v2.9M236.1 156.8v2.9M32.7 160.6v3.1M32.7 165v3.1h2.6M36.6 168.1h2.6M40.5 168.1h2.6M44.4 168.1h2.5M48.3 168.1h2.6M52.2 168.1h2.6"/>
<path d="M56.1 168.1h2.6M60 168.1h2.6M63.9 168.1h2.6M67.8 168.1h2.6M71.7 168.1h2.6M75.6 168.1h2.5M79.5 168.1h2.5M83.4 168.1h2.5M89.8 165.3v2.8h-2.5M89.8 161v2.9M92.1 165.3v2.8h2.5M92.1 161v2.9"/>
<path d="M96 168.1h2.5M99.8 168.1h2.5M103.6 168.1h2.5M107.5 168.1h2.5M111.3 168.1h2.5M115.1 168.1h2.5M119 168.1h2.5M122.9 168.1h2.4M126.7 168.1h2.5M130.5 168.1h2.5M134.4 168.1h2.4M138.2 168.1h2.5"/>
<path d="M142 168.1h2.5M145.9 168.1h2.4M149.7 168.1h2.5M153.5 168.1h2.5M157.4 168.1h2.5M161.2 168.1h2.5M167.6 165.3v2.8h-2.5M167.6 161v2.9M169.8 165.3v2.8h2.7M169.8 161v2.9M173.8 168.1h2.6M177.8 168.1h2.6"/>
<path d="M181.8 168.1h2.6M185.8 168.1h2.6M189.7 168.1h2.7M193.7 168.1h2.6M197.7 168.1h2.6M201.6 168.1h2.7M205.6 168.1h2.6M209.6 168.1h2.6M213.6 168.1h2.6M217.6 168.1h2.6M221.5 168.1h2.7M225.5 168.1h2.6"/>
<path d="M229.5 168.1h2.6M236.1 165.3v2.8h-2.6M236.1 161v2.9"/>
</g>
<text font-size="9.7" fill="#f57c10" x="182.4" y="179.5">CAL POLY M.E.</text>
<text font-size="3.6" x="5.8" y="209">6/1/2023 12:32 PM f=0.90 C:\Users\gavin\AppData\Local\Temp\Neutron\ElectronFileOutput\1620\sch-4bdd781b-459d-44a9-8f81-946ccab261e9\Main Board - Schematic v69.sch (Sheet</text>
<g font-size="3.3" fill="#f57c10">
<text x="48.8" y="11">1</text>
<text x="89.5" y="11">2</text>
<text x="130.3" y="11">3</text>
<text x="171" y="11">4</text>
<text x="211.8" y="11">5</text>
<text x="252.6" y="11">6</text>
<text x="26.5" y="31.8">A</text>
<text x="274.4" y="31.8">A</text>
<text x="26.5" y="70">B</text>
<text x="274.4" y="70">B</text>
<text x="26.4" y="108.2">C</text>
<text x="274.3" y="108.2">C</text>
<text x="26.4" y="146.3">D</text>
<text x="274.3" y="146.3">D</text>
<text x="26.5" y="184.4">E</text>
<text x="274.4" y="184.4">E</text>
</g>
<g font-size="3.2" fill="#f57c10">
<text x="31.6" y="173.8">NOTES:</text>
<text x="182.4" y="186.4">TITLE:</text>
<text x="199.6" y="186.4">Main Board - Schematic v69</text>
<text x="182.4" y="193.3">Drawn By:</text>
<text x="199.6" y="193.3">G. GODDARD, M. TALI</text>
<text x="246.4" y="193.3">REV:</text>
<text x="258.9" y="193.3">3</text>
<text x="182.4" y="200.1">Date:</text>
<text x="199.6" y="200.1">6/1/2023 12:30 PM</text>
<text x="246.4" y="200.1">Sheet:</text>
<text x="258.9" y="200.1">1/2</text>
</g>
<g font-size="2.2" fill="#009292">
<text x="179.2" y="14.1">5V PIN</text>
<text x="204.3" y="14.1">3V3 PIN</text>
<text x="230.2" y="14.1">GROUND PINS</text>
<text x="166.2" y="36.7">UART 6 BREAKOUT</text>
<text x="204.3" y="41.5">USB MINI-B</text>
<text x="196.1" y="91.1">ESP32 CAMERA INTERFACE</text>
<text x="33.7" y="99.4">HIGH SPEED EXTERNAL OSCILLATOR</text>
<text x="86.7" y="106.7">RESET SWITCH</text>
<text x="34.1" y="130.2">REVERSE POLARITY PROTECTION + S.O.C.</text>
<text x="94" y="130.2">5V SWITCHING BUCK REGULATION</text>
<text x="171.7" y="130.2">3.3V LINEAR REGULATION</text>
<text x="32.7" y="176.2">Note1:</text>
<text x="32.7" y="178.6">Temp rise on lin reg is 37C</text>
<text x="62.4" y="176.1">Note2:</text>
<text x="62.4" y="178.5">Temp rise on switch reg is 17C C1 and C2 caps for Y1:</text>
<text x="94.4" y="176.5">Note3:</text>
<text x="119.5" y="176.5">Note4:</text>
<text x="119.5" y="178.9">-All passives are SMD 0805</text>
<text x="149.3" y="176.6">Note5:</text>
<text x="149.3" y="179">-GND &amp; power pins available</text>
<text x="32.7" y="181.1">Vdrop = 5V - 3.3V</text>
<text x="32.7" y="185.9">PLoss = 1.7V * 400mA</text>
<text x="39.7" y="183.5">= 1.7V</text>
<text x="62.4" y="180.9">Efficiency of ~80%</text>
<text x="62.4" y="183.3">Vdrop = 7.4V - 5V</text>
<text x="69.4" y="185.8">= 2.4V</text>
<text x="94.4" y="181.3">C1,C2=2*CL - 2*Cstray</text>
<text x="94.4" y="183.7">CL = 12pF</text>
<text x="119.5" y="181.3">-All caps are ceramic</text>
<text x="119.5" y="183.7">-Green LED = power</text>
<text x="149.3" y="181.4">-UART breakout in case</text>
<text x="149.9" y="183.9">USB_OTG doesn't work</text>
<text x="32.7" y="190.7">TRise = .68W * 55C/W</text>
<text x="39.7" y="188.3">= .68W</text>
<text x="62.4" y="188.2">PLoss = 2.4V * 400mA * 20%</text>
<text x="69.4" y="190.6">= .192W</text>
<text x="94.4" y="186.1">Cstray = 5pF</text>
<text x="94.4" y="188.6">2*12 - 2*5 = 14pF</text>
<text x="94.4" y="191">(12MHz CLK)</text>
<text x="119.5" y="186.1">-Blue LED = user</text>
<text x="119.5" y="188.6">-USB for USB_OTG</text>
<text x="149.3" y="186.3">-Male headers for interfacing</text>
<text x="149.9" y="188.7">with ESP32 Cam if needed</text>
<text x="32.7" y="195.5">TMax = 125C</text>
<text x="39.7" y="193.1">= 37C</text>
<text x="62.4" y="193">TRise = .192W * 89C/W</text>
<text x="62.4" y="197.8">TMax = 125C</text>
<text x="69.4" y="195.4">= 17C</text>
</g>
<g font-size="2.2" fill="#757575">
<text x="236.1" y="67.6">10033526-N3212LF</text>
<text x="48.6" y="143.8">FUSE-8A</text>
<text x="52" y="139.3">F1</text>
</g>
<g font-size="1.9" fill="#757575">
<text x="89" y="17">1</text>
<text x="94.2" y="18">VBAT</text>
<text x="118.6" y="18">PA7</text>
<text x="126.2" y="17">17</text>
<text x="87.9" y="21.5">24</text>
<text x="87.9" y="23.8">36</text>
<text x="94.2" y="22.6">VDD1</text>
<text x="118.6" y="22.6">PA5</text>
<text x="118.6" y="20.3">PA6</text>
<text x="126.2" y="23.8">14</text>
<text x="126.2" y="21.5">15</text>
<text x="126.2" y="19.3">16</text>
<text x="189.5" y="21.5">1</text>
<text x="214.7" y="21.5">1</text>
<text x="239.8" y="21.5">1</text>
<text x="258.1" y="21.5">1</text>
<text x="87.9" y="26.1">48</text>
<text x="89" y="28.4">9</text>
<text x="94.2" y="29.4">VREF+</text>
<text x="94.2" y="24.8">VDD2</text>
<text x="94.2" y="27.1">VDD3</text>
<text x="118.6" y="29.4">PA2</text>
<text x="118.6" y="27.1">PA3</text>
<text x="118.6" y="24.8">PA4</text>
<text x="126.2" y="28.4">12</text>
<text x="126.2" y="26.1">13</text>
<text x="89" y="35.3">8</text>
<text x="118.6" y="34">PA0</text>
<text x="118.6" y="31.7">PA1</text>
<text x="126.2" y="33">10</text>
<text x="126.2" y="30.7">11</text>
<text x="87.9" y="37.5">23</text>
<text x="87.9" y="39.8">35</text>
<text x="94.2" y="36.3">VSSA</text>
<text x="94.2" y="38.6">VSS1</text>
<text x="94.2" y="40.9">VSS2</text>
<text x="118.4" y="40.9">PB2</text>
<text x="126.2" y="39.8">20</text>
<text x="86.1" y="42.1">47*2</text>
<text x="87.9" y="46.7">22</text>
<text x="94.2" y="47.7">VCAP_1</text>
<text x="94.2" y="43.1">VSS3</text>
<text x="117.4" y="47.7">PB10</text>
<text x="118.4" y="45.4">PB0</text>
<text x="118.4" y="43.1">PB1</text>
<text x="126.2" y="44.4">18</text>
<text x="126.2" y="42.1">19</text>
<text x="126.2" y="46.7">21</text>
<text x="182.2" y="42.6">1</text>
<text x="182.2" y="44.9">2</text>
<text x="182.2" y="47.2">3</text>
<text x="87.9" y="49">25</text>
<text x="87.9" y="51.3">26</text>
<text x="87.9" y="53.6">27</text>
<text x="94.2" y="50">PB12</text>
<text x="94.2" y="52.3">PB13</text>
<text x="118.4" y="52.3">PB8</text>
<text x="118.4" y="50">PB9</text>
<text x="126.2" y="51.3">45</text>
<text x="126.2" y="49">46</text>
<text x="233" y="53.6">3</text>
<text x="233" y="51.3">2</text>
<text x="233" y="49">1</text>
<text x="238.2" y="52.3">D-</text>
<text x="238.2" y="50">VBUS</text>
<text x="87.9" y="55.8">28</text>
<text x="94.2" y="54.6">PB14</text>
<text x="94.2" y="56.9">PB15</text>
<text x="117.5" y="59.1">PA15</text>
<text x="118.4" y="56.8">PB3</text>
<text x="126.2" y="58.1">38</text>
<text x="126.2" y="55.8">39</text>
<text x="233" y="58.1">5</text>
<text x="233" y="55.8">4</text>
<text x="238.2" y="59.1">GND</text>
<text x="238.2" y="56.9">ID</text>
<text x="238.2" y="54.6">D+</text>
<text x="89" y="60.4">2</text>
<text x="89" y="62.7">3</text>
<text x="89" y="65">4</text>
<text x="94.2" y="61.4">PC13</text>
<text x="94.2" y="63.7">PC14-OSC32_IN</text>
<text x="94.2" y="66">PC15-OSC32_OUT</text>
<text x="117.5" y="63.7">PA13</text>
<text x="117.5" y="61.4">PA14</text>
<text x="117.6" y="66">PA11</text>
<text x="126.2" y="65">32</text>
<text x="126.2" y="62.7">34</text>
<text x="126.2" y="60.4">37</text>
<text x="228.5" y="62.7">SH1*4</text>
<text x="238.2" y="63.7">SHIELD</text>
<text x="89" y="67.3">5</text>
<text x="89" y="69.6">6</text>
<text x="94.2" y="68.3">PH0-OSC_IN</text>
<text x="94.2" y="70.6">PH1-OSC_OUT</text>
<text x="117.5" y="70.5">PA10</text>
<text x="117.5" y="68.2">PA12</text>
<text x="126.2" y="71.8">30</text>
<text x="126.2" y="69.6">31</text>
<text x="126.2" y="67.3">33</text>
<text x="150.5" y="69.6">1</text>
<text x="150.5" y="71.8">2</text>
<text x="87.9" y="74.1">40</text>
<text x="87.9" y="76.4">41</text>
<text x="94.2" y="75.1">PB4</text>
<text x="94.2" y="77.4">PB5</text>
<text x="118.6" y="75.1">PA8</text>
<text x="118.6" y="72.8">PA9</text>
<text x="126.2" y="74.1">29</text>
<text x="150.5" y="74.1">3</text>
<text x="87.9" y="78.7">42</text>
<text x="87.9" y="81">43</text>
<text x="94.2" y="79.7">PB6</text>
<text x="94.2" y="82">PB7</text>
<text x="115.6" y="79.7">BOOT0</text>
<text x="116.8" y="82">NRST</text>
<text x="126.2" y="81">7</text>
<text x="126.2" y="78.7">44</text>
<text x="222.4" y="98.6">1</text>
<text x="222.4" y="100.8">2</text>
<text x="239.1" y="100.8">7</text>
<text x="239.1" y="98.6">8</text>
<text x="222.4" y="103.1">3</text>
<text x="222.4" y="105.4">4</text>
<text x="222.4" y="107.7">5</text>
<text x="239.1" y="107.7">4</text>
<text x="239.1" y="105.4">5</text>
<text x="239.1" y="103.1">6</text>
<text x="261.3" y="103.1">1</text>
<text x="261.3" y="105.4">2</text>
<text x="261.3" y="107.7">3</text>
<text x="112.4" y="112.9">P1</text>
<text x="119.9" y="112.9">P2</text>
<text x="200.3" y="112.3">2</text>
<text x="222.4" y="110">6</text>
<text x="222.4" y="112.3">7</text>
<text x="239.1" y="112.3">2</text>
<text x="239.1" y="110">3</text>
<text x="261.3" y="110">4</text>
<text x="200.3" y="114.6">1</text>
<text x="222.4" y="114.6">8</text>
<text x="239.1" y="114.6">1</text>
<text x="37.1" y="142.7">1</text>
<text x="37.1" y="140.4">2</text>
<text x="109.6" y="140.4">3</text>
<text x="114.8" y="141.4">VIN</text>
<text x="125.1" y="141.4">BST</text>
<text x="133.1" y="140.4">6</text>
<text x="182.7" y="142.7">6</text>
<text x="187.9" y="143.7">IN</text>
<text x="198" y="143.7">OUT</text>
<text x="206.2" y="142.7">1</text>
<text x="109.6" y="144.9">2</text>
<text x="114.8" y="146">EN</text>
<text x="125.7" y="148.2">SW</text>
<text x="133.1" y="149.5">1</text>
<text x="133.1" y="147.2">5</text>
<text x="182.7" y="144.9">5</text>
<text x="187.9" y="146">EN</text>
<text x="198.1" y="145.9">SNS</text>
<text x="206.2" y="149.5">4</text>
<text x="206.2" y="144.9">2</text>
<text x="36.4" y="155.1">2</text>
<text x="39.9" y="154.1">2</text>
<text x="121.5" y="155.3" transform="rotate(-90 121.5 155.3)">4</text>
<text x="122.5" y="150" transform="rotate(-90 122.5 150)">GND</text>
<text x="126.4" y="150.5">FB</text>
<text x="195.7" y="150" transform="rotate(-90 195.7 150)">GND</text>
<text x="199.3" y="150.5">PG</text>
<text x="36.4" y="157.4">1</text>
<text x="39.9" y="156.4">1</text>
<text x="194.7" y="157.1" transform="rotate(-90 194.7 157.1)">3*2</text>
</g>
<text font-size="1.6" fill="#f57c10" x="93.5" y="14.6">U7</text>
<g font-size="1.6" fill="#757575">
<text x="35.1" y="19.1">+3.3V</text>
<text x="132.4" y="22.5">ADC5</text>
<text x="132.4" y="20.2">ADC6/2.3C</text>
<text x="180.8" y="19.1">+5V</text>
<text x="187" y="19">JP1</text>
<text x="205.3" y="19.1">+3.3V</text>
<text x="212.1" y="19">JP4</text>
<text x="237.2" y="19">JP9</text>
<text x="255.5" y="19">JP12</text>
<text x="132.4" y="29.3">TIM5_CH3/2.1D</text>
<text x="132.4" y="27">TIM5_CH4/2.1D</text>
<text x="232" y="28.7">GND</text>
<text x="250.3" y="28.7">GND</text>
<text x="38.2" y="34.8">4.7u</text>
<text x="38.2" y="30.4">C19</text>
<text x="45" y="34.8">100n</text>
<text x="45" y="30.4">C32</text>
<text x="51.9" y="34.8">100n</text>
<text x="51.9" y="30.4">C18</text>
<text x="58.8" y="34.8">100n</text>
<text x="58.8" y="30.4">C17</text>
<text x="65.6" y="34.8">100n</text>
<text x="65.6" y="30.4">C31</text>
<text x="72.5" y="34.8">100n</text>
<text x="72.5" y="30.4">C20</text>
<text x="132.4" y="31.6">TIM2_CH2/2.6B</text>
<text x="132.4" y="33.9">TIM2_CH1/2.6B</text>
<text x="132.4" y="40.7">EN/2.1D</text>
<text x="179.7" y="40">JP14</text>
<text x="35.5" y="47">GND</text>
<text x="132.4" y="45.3">TIM3_CH3/2.2D</text>
<text x="132.4" y="43">TIM3_CH4/2.2D</text>
<text x="169.6" y="45.8">USB+/RX6</text>
<text x="170.2" y="43.5">USB-/TX6</text>
<text x="236.1" y="45.9">J2</text>
<text x="53.8" y="53.8">GND</text>
<text x="65.2" y="52.6">4.7u</text>
<text x="65.4" y="51">C30</text>
<text x="76.3" y="52.2">SPI2_SCK</text>
<text x="77.3" y="49.9">SPI2_CS</text>
<text x="132.4" y="52.2">I2C1_SCL/2.2B</text>
<text x="132.4" y="49.9">I2C1_SDA/2.2B</text>
<text x="173.3" y="53.4">GND</text>
<text x="205.4" y="52.2">USB-/TX6</text>
<text x="217.3" y="48.5">R10</text>
<text x="217.8" y="49.9">22</text>
<text x="41.9" y="55.7">+3.3V</text>
<text x="50" y="59.3">R5</text>
<text x="60.2" y="58.5">D1</text>
<text x="75.4" y="54.4">SPI2_MISO</text>
<text x="75.4" y="56.7">SPI2_MOSI</text>
<text x="132.4" y="59">USART1_TX/2.3C</text>
<text x="132.4" y="56.7">USART1_RX/2.3C</text>
<text x="204.8" y="54.4">USB+/RX6</text>
<text x="216.9" y="56.7">R11</text>
<text x="217.4" y="58.3">22</text>
<text x="50.1" y="63.8">68</text>
<text x="57.4" y="65.7">LED_RED</text>
<text x="132.4" y="63.6">SWDIO/2.2C</text>
<text x="132.4" y="61.3">SWCLK/2.2C</text>
<text x="132.4" y="65.9">USB-/TX6</text>
<text x="216.6" y="64.5">R12</text>
<text x="76.4" y="70.4">HSE_OUT</text>
<text x="78.1" y="68.2">HSE_IN</text>
<text x="132.4" y="68.2">USB+/RX6</text>
<text x="147.9" y="67">JP18</text>
<text x="217" y="66.3">5.1k</text>
<text x="72.3" y="75">TIM3_CH1/2.4D</text>
<text x="72.3" y="77.3">TIM3_CH2/2.4D</text>
<text x="141.4" y="77.1">R7</text>
<text x="213.7" y="74.4">GND</text>
<text x="225.2" y="72.1">GND</text>
<text x="72.3" y="79.6">TIM4_CH1/2.5D</text>
<text x="72.3" y="81.9">TIM4_CH2/2.5D</text>
<text x="132.4" y="81.9">RESET</text>
<text x="141.1" y="82.5">10k</text>
<text x="154.3" y="85.9">GND</text>
<text x="235.9" y="95.8">JP17</text>
<text x="210.2" y="101.7">GND/2.2C</text>
<text x="210.9" y="99.4">+5V/2.3C</text>
<text x="219.9" y="96.1">JP11</text>
<text x="244.1" y="99.4">+3.3V/2.2C</text>
<text x="253" y="101">GPIO16 JP13</text>
<text x="47.6" y="105.3">TP5</text>
<text x="51.9" y="105.3">Y1</text>
<text x="56.7" y="105.3">TP4</text>
<text x="209.1" y="104">SPI2_MISO</text>
<text x="209.1" y="106.3">SPI2_MOSI</text>
<text x="244.1" y="103.3">GPIO0</text>
<text x="245" y="106.3">GND/2.2C</text>
<text x="36.1" y="109.3">HSE_IN</text>
<text x="47.3" y="113.9">C16</text>
<text x="64.7" y="109.3">HSE_OUT</text>
<text x="88" y="113.9">RESET</text>
<text x="104.5" y="111.5">330</text>
<text x="104.8" y="109.7">R4</text>
<text x="197.3" y="109.3">JP16</text>
<text x="204.3" y="112.4">GPIO2</text>
<text x="210" y="110.9">SPI2_SCK</text>
<text x="211" y="108.6">SPI2_CS</text>
<text x="244.1" y="109.9">U0RX</text>
<text x="244.1" y="112.1">U0TX</text>
<text x="47.3" y="115.7">14p</text>
<text x="65.4" y="115.9">14p</text>
<text x="65.4" y="114.1">C15</text>
<text x="99.4" y="118.2">100n</text>
<text x="99.7" y="116.6">C10</text>
<text x="115.6" y="115.1">SW1</text>
<text x="204.3" y="114.6">GPIO4</text>
<text x="245" y="115.4">GND/2.2C</text>
<text x="51.5" y="124.7">GND</text>
<text x="94.9" y="124.7">GND</text>
<text x="122.3" y="122.4">GND</text>
<text x="34.2" y="137.8">X1</text>
<text x="63.7" y="138.2">Q1</text>
<text x="78.4" y="141.3">VBAT+/2.1D</text>
<text x="93.4" y="141.3">VBAT+/2.1D</text>
<text x="112.7" y="138.2">U1</text>
<text x="141.1" y="142.4">C4</text>
<text x="172.8" y="140.3">+5V</text>
<text x="185.8" y="140.5">U2</text>
<text x="223.5" y="143.6">+3.3V/2.2C</text>
<text x="42.4" y="149.8">GND</text>
<text x="78" y="147.7">33k</text>
<text x="78.1" y="145.6">R1</text>
<text x="141.1" y="144.2">100n</text>
<text x="146.6" y="145.8">4.7u</text>
<text x="147" y="144.4">L1</text>
<text x="159.6" y="148.1">+5V/2.3C</text>
<text x="221.8" y="147">R9</text>
<text x="222.2" y="148.8">68</text>
<text x="36.2" y="151.7">J1</text>
<text x="79.6" y="152.7">ADC5</text>
<text x="106.8" y="150.7">C2</text>
<text x="107" y="152.5">10u</text>
<text x="160.2" y="150.7">C3</text>
<text x="160.4" y="152.2">22u</text>
<text x="179.9" y="150.4">C5</text>
<text x="180.1" y="152.2">10u</text>
<text x="213.7" y="153.2">C6</text>
<text x="214" y="154.8">10u</text>
<text x="222.4" y="155.1">D2</text>
<text x="68.9" y="158.2">10k</text>
<text x="69" y="156.6">R2</text>
<text x="78.3" y="159.3">20k</text>
<text x="78.3" y="157.5">R3</text>
<text x="160.4" y="158.9">22u</text>
<text x="160.4" y="157.1">C1</text>
<text x="222.6" y="156.9">LED_GREEN</text>
<text x="42.4" y="163.5">GND</text>
<text x="65.2" y="165.8">GND</text>
<text x="120.1" y="165.8">GND</text>
<text x="193.2" y="163.5">GND</text>
</g>
</svg>
